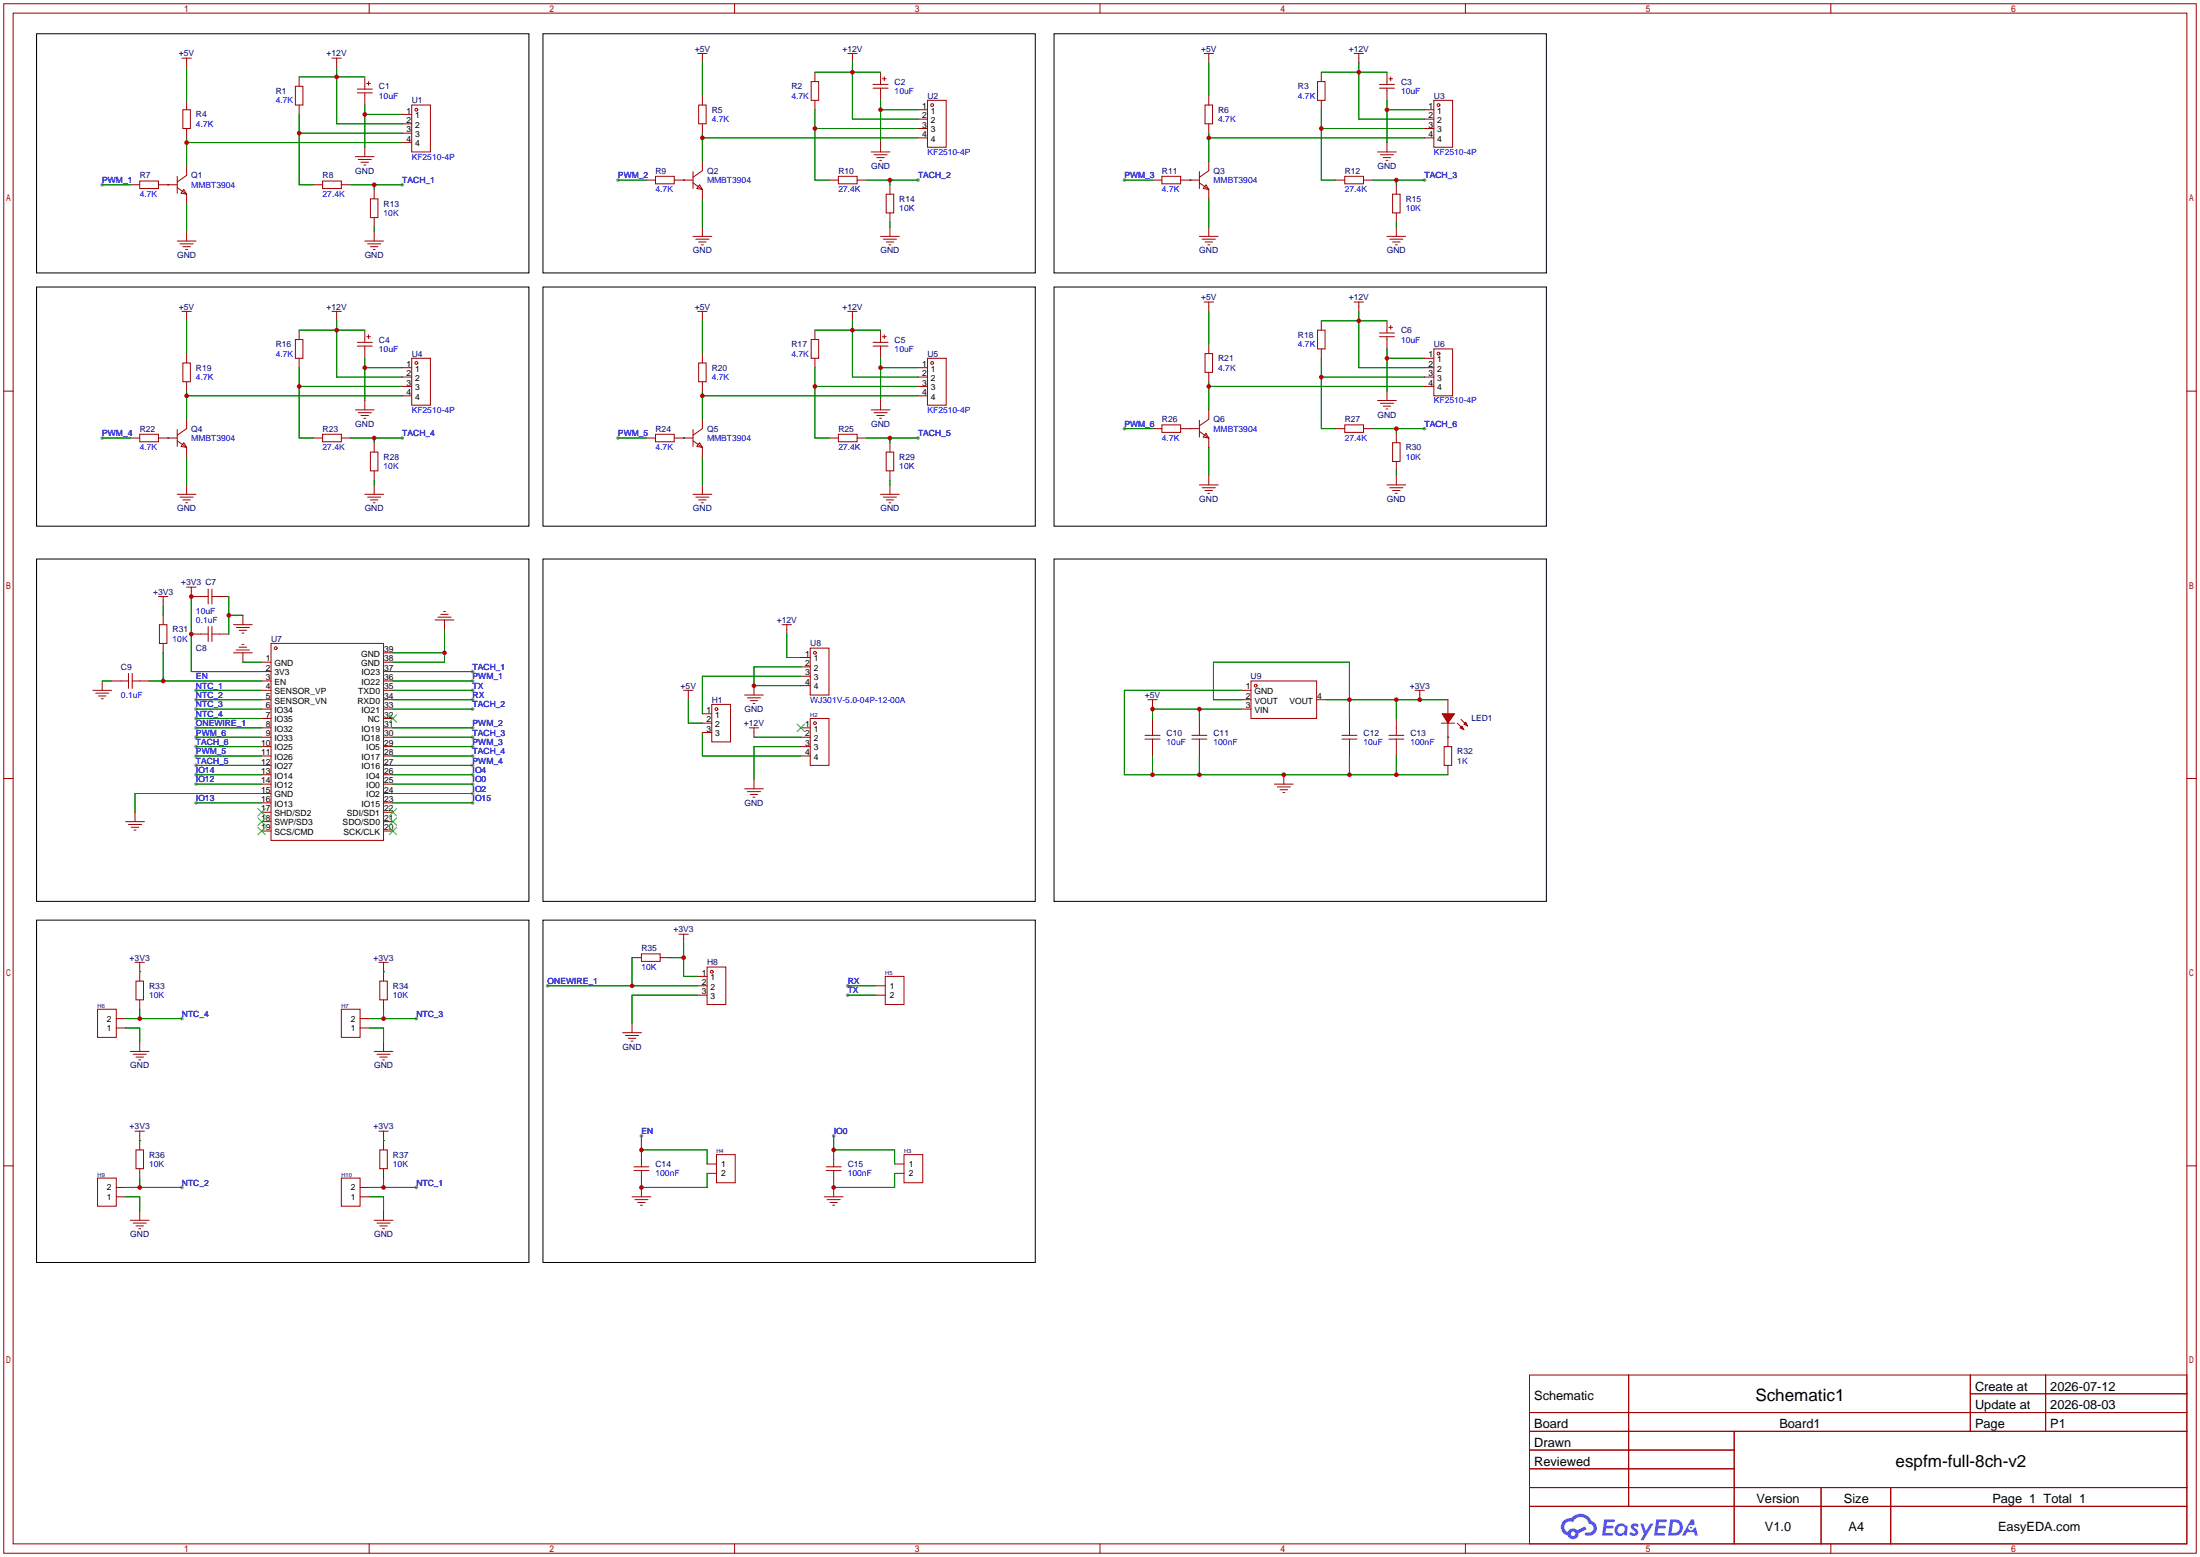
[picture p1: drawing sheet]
<svg xmlns="http://www.w3.org/2000/svg" width="596mm" height="422mm" viewBox="0 0 596 422" stroke-linecap="round" stroke-linejoin="round" font-family="sans-serif">
<g fill="#999">
<circle cx="49.3" cy="275.8" r=".51"/>
<circle cx="112.8" cy="275.8" r=".51"/>
<circle cx="49.3" cy="321.6" r=".51"/>
<circle cx="112.8" cy="321.6" r=".51"/>
<circle cx="148.3" cy="267" r=".51"/>
<circle cx="109" cy="50" r=".51"/>
<circle cx="248.7" cy="48.8" r=".51"/>
<circle cx="385.8" cy="48.8" r=".51"/>
<circle cx="109" cy="118.6" r=".51"/>
<circle cx="248.7" cy="118.6" r=".51"/>
<circle cx="385.8" cy="116.1" r=".51"/>
<circle cx="27.7" cy="50" r=".51"/>
<circle cx="167.4" cy="48.8" r=".51"/>
<circle cx="304.5" cy="48.8" r=".51"/>
<circle cx="27.7" cy="118.6" r=".51"/>
<circle cx="167.4" cy="118.6" r=".51"/>
<circle cx="304.5" cy="116.1" r=".51"/>
<circle cx="173.7" cy="307.6" r=".51"/>
<circle cx="225.8" cy="307.6" r=".51"/>
<circle cx="53.1" cy="186.9" r=".51"/>
<circle cx="53.1" cy="189.5" r=".51"/>
<circle cx="53.1" cy="192" r=".51"/>
<circle cx="53.1" cy="194.6" r=".51"/>
<circle cx="53.1" cy="197.1" r=".51"/>
<circle cx="53.1" cy="199.6" r=".51"/>
<circle cx="128" cy="184.4" r=".51"/>
<circle cx="128" cy="181.9" r=".51"/>
<circle cx="128" cy="207.3" r=".51"/>
<circle cx="128" cy="204.7" r=".51"/>
<circle cx="128" cy="202.2" r=".51"/>
<circle cx="128" cy="199.6" r=".51"/>
<circle cx="128" cy="197.1" r=".51"/>
<circle cx="128" cy="192" r=".51"/>
<circle cx="128" cy="212.3" r=".51"/>
<circle cx="128" cy="186.9" r=".51"/>
<circle cx="128" cy="189.5" r=".51"/>
<circle cx="229.6" cy="267" r=".51"/>
<circle cx="229.6" cy="269.5" r=".51"/>
<circle cx="128" cy="209.8" r=".51"/>
<circle cx="128" cy="214.9" r=".51"/>
<circle cx="128" cy="217.4" r=".51"/>
<circle cx="53.1" cy="209.8" r=".51"/>
<circle cx="53.1" cy="212.3" r=".51"/>
<circle cx="53.1" cy="217.4" r=".51"/>
<circle cx="53.1" cy="202.2" r=".51"/>
<circle cx="53.1" cy="204.7" r=".51"/>
<circle cx="53.1" cy="207.3" r=".51"/>
</g>
<g fill="none" stroke="#a10000" stroke-width=".27">
<path d="M1 1h593.9v419.6h-593.9zM3.6 3.6h588.7v414.5h-588.7zM100 1v2.6M199 1v2.6M297.9 1v2.6M396.9 1v2.6M495.9 1v2.6M1 105.9h2.6M592.3 105.9h2.6M1 210.8h2.6M592.3 210.8h2.6M1 315.7h2.6"/>
<path d="M592.3 315.7h2.6M414.3 372.4h178v45.7h-178zM441.1 372.4v35.5M533.7 372.4v15.2M533.7 377.4h58.6M554.1 372.4v15.2M414.3 382.5h178M414.3 387.6h178M414.3 392.7h55.4M414.3 397.8h55.4M469.7 387.6v30.5M100 418.1v2.5"/>
<path d="M199 418.1v2.5M297.9 418.1v2.5M396.9 418.1v2.5M414.3 402.8h178M414.3 407.9h178M493.2 402.8v15.3M495.9 418.1v2.5M512.1 402.8v15.3"/>
</g>
<g fill="#5487ff">
<path d="M442 412.8a1.3 1.3 0 0 1 1.9 .2l-.4 .7a.47 .47 0 0 0-.4-.5 .47 .47 0 0 0-.6 .3l.2 .1a1.28 1.28 0 0 1 .7 2.1 1.53 1.53 0 0 1-2.1-.3l.5-.6 .8 .4a.31 .31 0 0 0 .3-.2 .31 .31 0 0 0-.3-.4 1.12 1.12 0 0 1-.6-1.8z"/>
<path d="M444.3 412.6h.8l.7 1.9 1.2-1.9h.9l-2.7 4.5h-.9l1-1.7z"/>
<path d="M434.5 411.4h2.5a.4 .4 0 0 1 .4 .4 .4 .4 0 0 1-.4 .4h-1.7l-.1 .9h1.6l.3 .4-.4 .4h-1.7l-.1 1.2 1.8 .1 .2 .5-.4 .2h-2.6z"/>
<path d="M448.6 411.4h2.5a.4 .4 0 0 1 .5 .4 .4 .4 0 0 1-.5 .4h-1.7l-.1 .9h1.6l.3 .4-.4 .4h-1.7l-.1 1.2 1.8 .1 .2 .5-.4 .2h-2.6z"/>
<path d="M458 411.4h.8l.3 1.4-.6 .3a.75 .75 0 0 0-1.2 .3 .75 .75 0 0 0 .5 1.1 .75 .75 0 0 0 1-.7l.5-.3 .6 2.4h-.8l-.3-1h-1.8l-.6 1h-.9z"/>
<path d="M452.4 411.4l-.6 4.5h1.4a2.27 2.27 0 0 0 2.6-2.3 2.27 2.27 0 0 0-2.7-2.2zM453.2 412.2a1.5 1.5 0 0 1 1.8 1.5 1.5 1.5 0 0 1-1.9 1.4h-.3z"/>
<path d="M437.8 413a1.6 1.6 0 0 0-.3 2.3 1.6 1.6 0 0 0 2.3 .2l.8 .4 .3-2.5-.1-.3h-.5a1.58 1.58 0 0 0-2.5-.1zM438.4 413.6a.99 .99 0 0 1 1.7 .5 .99 .99 0 0 1-1.4 1.1 .98 .98 0 0 1-.3-1.6z"/>
<path d="M423.5 411.8a2.37 2.37 0 0 0 1.1 4 1.54 1.54 0 0 0 1.8 1 1.54 1.54 0 0 0 1.2-1.6l2.2-1.1-.5-.7-2.1 1a1.57 1.57 0 0 0-2.6 .5 1.5 1.5 0 0 1-.7-2.1 1.5 1.5 0 0 1 2.2-.5 2.27 2.27 0 0 1 2.3-1.4 2.27 2.27 0 0 1 2 1.8 1.23 1.23 0 0 1 1.1 1.5 1.23 1.23 0 0 1-1.7 .8 .47 .47 0 0 0-.6 .4 .47 .47 0 0 0 .5 .5 2.14 2.14 0 0 0 2.7-1.3 2.14 2.14 0 0 0-1.4-2.7 3.2 3.2 0 0 0-5.4-.8l-1.1 .1zM425.5 415.4a.6 .6 0 0 1 1.2 0 .6 .6 0 0 1-1.2 0z"/>
<circle cx="458" cy="413.7" r=".28"/>
</g>
<path d="M9.9 9.1h133.4v64.8h-133.4zM147.1 9.1h133.3v64.8h-133.3zM285.5 9.1h133.3v64.8h-133.3zM9.9 77.7h133.4v64.8h-133.4zM147.1 77.7h133.3v64.8h-133.3zM285.5 77.7h133.3v64.8h-133.3zM9.9 151.4h133.4v92.7h-133.4zM147.1 151.4h133.3v92.7h-133.3zM285.5 151.4h133.3v92.7h-133.3zM9.9 249.2h133.4v92.7h-133.4zM147.1 249.2h133.3v92.7h-133.3z" fill="none" stroke="#000" stroke-width=".27"/>
<g fill="none" stroke="#a10000" stroke-width=".27">
<path d="M49.3 15.7h2.5M50.5 15.7v2.6M89.9 15.7h2.6M91.2 15.7v2.6M189 14.5h2.5M190.2 14.5v2.5M220.7 19.6v2.5M229.6 14.5h2.6M230.9 14.5v2.5M238.5 19.6v3.3M326.1 14.5h2.6M327.4 14.5v2.5"/>
<path d="M357.9 19.6v2.5M366.8 14.5h2.5M368 14.5v2.5M375.7 19.6v3.3M49.5 29.7h2.1v5.1h-2.1zM50.5 27.2v2.5M50.5 34.8v2.5M80 23.4h2v5h-2zM81 20.8v2.6M81 28.4v2.6M96.8 24.1h4M96.8 25.1h4"/>
<path d="M98.8 20.8v3.3M98.8 25.1v3.3M98.8 39.9v2.5M99.3 22.6h1M99.8 22.1v1M109 31h2.5M109 33.5h2.5M109 36.1h2.5M109 38.6h2.5M111.5 28.4h5.1v12.7h-5.1zM189.2 28.4h2.1v5.1h-2.1zM190.2 25.9v2.5"/>
<path d="M190.2 33.5v2.6M219.7 22.1h2v5.1h-2zM220.7 27.2v2.5M236.5 22.9h4M236.5 23.9h4M238.5 23.9v3.3M238.5 38.6v2.5M239 21.3h1M239.5 20.8v1M248.7 29.7h2.5M248.7 32.3h2.5M248.7 34.8h2.5"/>
<path d="M248.7 37.3h2.5M251.2 27.2h5.1v12.7h-5.1zM326.4 28.4h2v5.1h-2zM327.4 25.9v2.5M327.4 33.5v2.6M356.9 22.1h2v5.1h-2zM357.9 27.2v2.5M373.6 22.9h4.1M373.6 23.9h4.1M375.7 23.9v3.3M375.7 38.6v2.5M376.2 21.3h1"/>
<path d="M376.7 20.8v1M385.8 29.7h2.6M385.8 32.3h2.6M385.8 34.8h2.6M385.8 37.3h2.6M388.4 27.2h5v12.7h-5zM35.3 50h2.5M37.8 49h5.1v2.1h-5.1zM42.9 50h5.1M48 50.8l2.5 1.8M48 47.8v4.5M49.8 51.3l.7 1.3-1.5-.3z"/>
<path d="M50.5 45v2.5l-2.5 1.8M50.5 52.6v2.5M84.8 50h2.6M87.4 49h5.1v2.1h-5.1zM92.5 50h2.5M96.3 42.4h5M97 43.2h3.6M97.8 43.9h2M98.6 44.7h.5M100.3 53.8h2.1v5.1h-2.1zM101.3 51.3v2.5M101.3 58.9v2.6"/>
<path d="M175 48.8h2.5M177.5 47.8h5.1v2h-5.1zM182.6 48.8h5.1M187.7 49.5l2.5 1.8M187.7 46.5v4.6M189.5 50l.7 1.3-1.5-.2zM190.2 43.7v2.5l-2.5 1.8M190.2 51.3v2.5M224.5 48.8h2.6M227.1 47.8h5.1v2h-5.1zM232.2 48.8h2.5M236 41.1h5"/>
<path d="M236.7 41.9h3.6M237.5 42.7h2M238.3 43.4h.5M240 52.6h2.1v5.1h-2.1zM241 50v2.6M241 57.7v2.5M312.2 48.8h2.5M314.7 47.8h5.1v2h-5.1zM319.8 48.8h5.1M324.9 49.5l2.5 1.8M324.9 46.5v4.6M326.6 50l.8 1.3-1.5-.2z"/>
<path d="M327.4 43.7v2.5l-2.5 1.8M327.4 51.3v2.5M361.7 48.8h2.5M364.2 47.8h5.1v2h-5.1zM369.3 48.8h2.6M373.1 41.1h5.1M373.9 41.9h3.5M374.6 42.7h2.1M375.4 43.4h.5M377.2 52.6h2v5.1h-2zM378.2 50v2.6M378.2 57.7v2.5"/>
<path d="M48 65.3h5.1M48.8 66h3.5M49.5 66.8h2.1M50.3 67.6h.5M50.5 62.7v2.6M98.8 65.3h5.1M99.6 66h3.5M100.3 66.8h2.1M101.1 67.6h.5M101.3 62.7v2.6M187.7 64h5.1M188.5 64.8h3.5"/>
<path d="M189.2 65.5h2.1M190 66.3h.5M190.2 61.5v2.5M238.5 64h5.1M239.3 64.8h3.5M240 65.5h2.1M240.8 66.3h.5M241 61.5v2.5M324.9 64h5M325.6 64.8h3.6M326.4 65.5h2M327.2 66.3h.5"/>
<path d="M327.4 61.5v2.5M375.7 64h5M376.4 64.8h3.6M377.2 65.5h2M378 66.3h.5M378.2 61.5v2.5M49.3 84.3h2.5M49.5 98.3h2.1v5.1h-2.1zM50.5 84.3v2.6M50.5 95.8v2.5M80 91.9h2v5.1h-2zM81 89.4v2.5"/>
<path d="M81 97v2.6M89.9 84.3h2.6M91.2 84.3v2.6M96.8 92.7h4M96.8 93.7h4M98.8 89.4v3.3M98.8 93.7v3.3M99.3 91.2h1M99.8 90.7v1M109 99.6h2.5M111.5 97h5.1v12.7h-5.1zM189 84.3h2.5"/>
<path d="M189.2 98.3h2.1v5.1h-2.1zM190.2 84.3v2.6M190.2 95.8v2.5M219.7 91.9h2v5.1h-2zM220.7 89.4v2.5M220.7 97v2.6M229.6 84.3h2.6M230.9 84.3v2.6M236.5 92.7h4M236.5 93.7h4M238.5 89.4v3.3M238.5 93.7v3.3"/>
<path d="M239 91.2h1M239.5 90.7v1M248.7 99.6h2.5M251.2 97h5.1v12.7h-5.1zM326.1 81.8h2.6M326.4 95.8h2v5h-2zM327.4 81.8v2.5M327.4 93.2v2.6M356.9 89.4h2v5.1h-2zM357.9 86.9v2.5M357.9 94.5v2.5M366.8 81.8h2.5"/>
<path d="M368 81.8v2.5M373.6 91.2h4.1M373.6 90.2h4.1M375.7 86.9v3.3M375.7 91.2v3.3M376.2 88.6h1M376.7 88.1v1.1M385.8 99.6h2.6M385.8 97h2.6M388.4 94.5h5v12.7h-5zM35.3 118.6h2.5M37.8 117.6h5.1v2h-5.1z"/>
<path d="M42.9 118.6h5.1M48 116.3v4.6M48 119.4l2.5 1.8M49.8 119.9l.7 1.3-1.5-.3zM50.5 103.4v2.5M50.5 113.5v2.6l-2.5 1.8M84.8 118.6h2.6M87.4 117.6h5.1v2h-5.1zM92.5 118.6h2.5M96.3 111h5M97 111.8h3.6M97.8 112.5h2"/>
<path d="M98.6 113.3h.5M98.8 108.5v2.5M101.3 119.9v2.5M109 102.1h2.5M109 104.6h2.5M109 107.2h2.5M175 118.6h2.5M177.5 117.6h5.1v2h-5.1zM182.6 118.6h5.1M187.7 116.3v4.6M187.7 119.4l2.5 1.8M189.5 119.9l.7 1.3-1.5-.3z"/>
<path d="M190.2 103.4v2.5M190.2 113.5v2.6l-2.5 1.8M224.5 118.6h2.6M227.1 117.6h5.1v2h-5.1zM232.2 118.6h2.5M236 111h5M236.7 111.8h3.6M237.5 112.5h2M238.3 113.3h.5M238.5 108.5v2.5M241 119.9v2.5M248.7 102.1h2.5"/>
<path d="M248.7 104.6h2.5M248.7 107.2h2.5M312.2 116.1h2.5M314.7 115.1h5.1v2h-5.1zM319.8 116.1h5.1M324.9 113.8v4.6M324.9 116.8l2.5 1.8M326.6 117.3l.8 1.3-1.5-.2zM327.4 100.8v2.6M327.4 111v2.5l-2.5 1.8M327.4 118.6v2.6M361.7 116.1h2.5"/>
<path d="M364.2 115.1h5.1v2h-5.1zM369.3 116.1h2.6M373.1 108.5h5.1M373.9 109.2h3.5M374.6 110h2.1M375.4 110.7h.5M375.7 105.9v2.6M377.2 119.9h2v5.1h-2zM378.2 117.3v2.6M385.8 102.1h2.6M385.8 104.6h2.6M48 133.9h5.1"/>
<path d="M48.8 134.6h3.5M49.5 135.4h2.1M50.3 136.1h.5M50.5 121.2v2.5M50.5 131.3v2.6M98.8 133.9h5.1M99.6 134.6h3.5M100.3 122.4h2.1v5.1h-2.1zM100.3 135.4h2.1M101.1 136.1h.5M101.3 127.5v2.5M101.3 131.3v2.6"/>
<path d="M187.7 133.9h5.1M188.5 134.6h3.5M189.2 135.4h2.1M190 136.1h.5M190.2 121.2v2.5M190.2 131.3v2.6M238.5 133.9h5.1M239.3 134.6h3.5M240 122.4h2.1v5.1h-2.1zM240 135.4h2.1M240.8 136.1h.5M241 127.5v2.5"/>
<path d="M241 131.3v2.6M324.9 131.3h5M325.6 132.1h3.6M326.4 132.8h2M327.2 133.6h.5M327.4 128.8v2.5M375.7 131.3h5M376.4 132.1h3.6M377.2 132.8h2M378 133.6h.5M378.2 125v2.5M378.2 128.8v2.5"/>
<path d="M211.8 169.2h2.6M213.1 169.2v2.5M216.9 178.1h2.6M219.5 175.5h5v12.7h-5zM185.2 186.9h2.5M186.4 186.9v2.6M190.2 193.3h2.6M190.2 195.8h2.6M190.2 198.4h2.6M192.8 190.8h5.1v10.1h-5.1zM201.7 188.2h5.1M202.4 189h3.6"/>
<path d="M202.9 197.1h2.6M203.2 189.7h2M204 190.5h.5M204.2 185.7v2.5M204.2 197.1v2.5M216.9 180.6h2.6M216.9 183.1h2.6M216.9 185.7h2.6M310.1 199.1h4.1M312.2 194.6v4.5M322.8 199.1h4.1M324.9 194.6v4.5"/>
<path d="M336.3 186.9h2.5M336.3 189.5h2.5M336.3 192h2.5M338.8 184.4h17.8v10.2h-17.8zM356.6 189.5h2.6M363.5 199.1h4M365.5 194.6v4.5M376.2 199.1h4M378.2 194.6v4.5M390.4 195.8h3.6M392.2 189.5v3.8M392.2 195.8v6.4"/>
<path d="M201.7 213.6h5.1M202.4 214.4h3.6M203.2 215.1h2M204 215.9h.5M204.2 211.1v2.5M310.1 200.2h4.1M312.2 200.2v4.5M322.8 200.2h4.1M324.9 200.2v4.5M363.5 200.2h4M365.5 200.2v4.5M376.2 200.2h4"/>
<path d="M378.2 200.2v4.5M391.2 202.2h2v5.1h-2zM392.2 207.3v2.5M171.2 259.3h2.5M173.7 258.3h5.1v2h-5.1zM178.8 259.3h2.6M183.9 253h2.5M185.2 253v2.5M26.4 273.3h5.1v7.6h-5.1zM31.5 278.4h2.5M31.5 275.8h2.5M36.6 260.6h2.5"/>
<path d="M36.8 265.7h2.1v5.1h-2.1zM37.8 260.6v5.1M37.8 270.8v2.5M92.5 273.3h5v7.6h-5zM97.5 278.4h2.6M97.5 275.8h2.6M102.6 260.6h2.6M102.9 265.7h2v5.1h-2zM103.9 260.6v5.1M103.9 270.8v2.5M168.7 279.7h5M171.2 277.1v2.6"/>
<path d="M189 264.4h2.5M189 267h2.5M189 269.5h2.5M191.5 261.9h5.1v10.1h-5.1zM35.3 284.7h5.1M36.1 285.5h3.5M36.8 286.3h2.1M37.6 287h.5M37.8 282.2v2.5M101.3 284.7h5.1M102.1 285.5h3.6M102.9 286.3h2"/>
<path d="M103.6 287h.5M103.9 282.2v2.5M169.4 280.4h3.6M170.2 281.2h2M170.9 281.9h.5M26.4 319h5.1v7.6h-5.1zM36.6 306.3h2.5M36.8 311.4h2.1v5.1h-2.1zM37.8 306.3v5.1M37.8 316.5v2.5M92.5 319h5v7.6h-5zM102.6 306.3h2.6"/>
<path d="M102.9 311.4h2v5.1h-2zM103.9 306.3v5.1M103.9 316.5v2.5M31.5 324.1h2.5M31.5 321.6h2.5M35.3 330.5h5.1M36.1 331.2h3.5M36.8 332h2.1M37.6 332.7h.5M37.8 327.9v2.6M97.5 324.1h2.6M97.5 321.6h2.6"/>
<path d="M101.3 330.5h5.1M102.1 331.2h3.6M102.9 332h2M103.6 332.7h.5M103.9 327.9v2.6"/>
<circle cx="112.8" cy="29.7" r=".38"/>
<circle cx="252.5" cy="28.4" r=".38"/>
<circle cx="389.6" cy="28.4" r=".38"/>
<circle cx="112.8" cy="98.3" r=".38"/>
<circle cx="252.5" cy="98.3" r=".38"/>
<circle cx="389.6" cy="95.8" r=".38"/>
<circle cx="220.7" cy="176.8" r=".38"/>
<circle cx="194.1" cy="192" r=".38"/>
<circle cx="340.1" cy="185.7" r=".38"/>
<circle cx="192.8" cy="263.1" r=".38"/>
</g>
<g fill="none" stroke="#008700" stroke-width=".27">
<path d="M50.5 18.3v8.9M91.2 18.3v15.2h17.8M190.2 17v8.9M220.7 19.6h17.8M230.9 17v15.3h17.8M327.4 17v8.9M357.9 19.6h17.8M368 17v15.3h17.8M50.5 37.3v7.7M50.5 38.6h58.5M81 20.8h17.8M81 36.1h28"/>
<path d="M81 31v19h3.8M98.8 31h10.2M98.8 28.4v11.5M190.2 36.1v7.6M190.2 37.3h58.5M220.7 34.8h28M220.7 29.7v19.1h3.8M238.5 29.7h10.2M238.5 27.2v11.4M327.4 37.3h58.4M327.4 36.1v7.6M357.9 34.8h27.9"/>
<path d="M357.9 29.7v19.1h3.8M375.7 29.7h10.1M375.7 27.2v11.4M45.5 50h.1M50.5 55.1v7.6M95 50h14M101.3 50v1.3M185.2 48.8h.1M190.2 53.8v7.7M234.7 48.8h14M241 48.8v1.2M322.3 48.8h.1"/>
<path d="M327.4 53.8v7.7M371.9 48.8h13.9M378.2 48.8v1.2M101.3 61.5v1.2M241 60.2v1.3M378.2 60.2v1.3M50.5 86.9v8.9M81 99.6v19h3.8M81 89.4h17.8M91.2 86.9v15.2h17.8M98.8 97v11.5M98.8 99.6h10.2"/>
<path d="M190.2 86.9v8.9M220.7 99.6v19h3.8M220.7 89.4h17.8M230.9 86.9v15.2h17.8M238.5 97v11.5M238.5 99.6h10.2M327.4 84.3v8.9M357.9 97v19.1h3.8M357.9 86.9h17.8M368 84.3v15.3h17.8M375.7 94.5v11.4M375.7 97h10.1"/>
<path d="M45.5 118.6h.1M50.5 105.9v7.6M50.5 107.2h58.5M81 104.6h28M95 118.6h14M101.3 118.6v1.3M185.2 118.6h.1M190.2 105.9v7.6M190.2 107.2h58.5M220.7 104.6h28M234.7 118.6h14M241 118.6v1.3"/>
<path d="M322.3 116.1h.1M327.4 103.4v7.6M327.4 104.6h58.4M357.9 102.1h27.9M371.9 116.1h13.9M378.2 116.1v1.2M50.5 123.7v7.6M101.3 130v1.3M190.2 123.7v7.6M241 130v1.3M327.4 121.2v7.6M378.2 127.5v1.3"/>
<path d="M213.1 171.7v6.4h3.8M186.4 189.5v6.3h3.8M190.2 198.4v6.3h26.7M204.2 199.6h12.7M216.9 180.6h-12.7v5.1h12.7M216.9 183.1h-26.7v10.2M216.9 202.2h-12.7v8.9M171.2 259.3v7.7M181.4 259.3h3.8M185.2 255.5v8.9h3.8M34 275.8h15.3M34 278.4h3.8v3.8"/>
<path d="M37.8 263.1h.1M37.8 273.3v2.5M100.1 275.8h12.7M100.1 278.4h3.8v3.8M103.9 263.1h.1M103.9 273.3v2.5M148.3 267h40.7M189 269.5h-17.8v7.6M37.8 308.9h.1M37.8 319v2.6M103.9 308.9h.1M103.9 319v2.6"/>
<path d="M34 324.1h3.8v3.8M34 321.6h15.3M100.1 324.1h3.8v3.8M100.1 321.6h12.7"/>
</g>
<g fill="#f00" stroke="#a10000" stroke-width=".27">
<path d="M390.7 193.3h3.3l-1.8 2.5z"/>
<path d="M397 195.6l.5 1-1-.5z"/>
<path d="M396 196.6l.5 1-1-.5z"/>
</g>
<g fill="none" stroke="#a10000" stroke-width=".27">
<path d="M50.5 159h2.6M51.8 159v2.5h4.6M56.4 159.5v4.1M57.4 159.5v4.1M42.9 161.5h2.6M43.2 169.2h2v5h-2zM44.2 161.5v2.6M44.2 166.6v2.6M44.2 174.2v2.6M51.8 171.7h4.6M56.4 169.7v4M57.4 161.5h4.6"/>
<path d="M57.4 169.7v4M57.4 171.7h4.6M63.2 176.8h5.1M63.2 169.2h5.1M64 169.9h3.6M64 176h3.6M64.8 170.7h2M64.8 175.3h2M65.5 171.4h.5M65.5 174.5h.5M65.8 166.6v2.6M65.8 176.8v2.5"/>
<path d="M70.9 179.3h2.5M73.4 174.2h30.5v53.4h-30.5zM103.9 179.3h2.5M103.9 176.8h2.5M117.9 167.9h5M118.6 167.1h3.6M119.4 166.4h2M120.1 165.6h.5M120.4 167.9v2.5M25.1 186.9h5.1M25.9 187.7h3.6M26.7 188.5h2"/>
<path d="M27.4 189.2h.5M27.7 184.4v2.5M30.2 184.4h4.6M34.8 182.4v4M35.8 184.4h4.6M35.8 182.4v4M70.9 186.9h2.5M70.9 181.9h2.5M70.9 184.4h2.5M70.9 189.5h2.5M70.9 192h2.5M70.9 194.6h2.5"/>
<path d="M70.9 197.1h2.5M70.9 199.6h2.5M103.9 186.9h2.5M103.9 181.9h2.5M103.9 184.4h2.5M103.9 189.5h2.5M103.9 192h2.5M103.9 194.6h2.5M103.9 197.1h2.5M103.9 199.6h2.5M216.9 197.1h2.6M216.9 199.6h2.6"/>
<path d="M219.5 194.6h5v12.7h-5zM310.9 189.5h2.5M312.2 189.5v2.5M383.3 186.9h2.5M384.6 186.9v2.6M394.7 195.8l1 1M395.7 194.8l1 1M36.6 220v2.5M70.9 212.3h2.5M70.9 202.2h2.5M70.9 204.7h2.5M70.9 207.3h2.5"/>
<path d="M70.9 209.8h2.5M70.9 214.9h2.5M70.9 217.4h2.5M70.9 220h2.5M103.9 212.3h2.5M103.9 202.2h2.5M103.9 204.7h2.5M103.9 207.3h2.5M103.9 209.8h2.5M103.9 214.9h2.5M103.9 217.4h2.5M103.9 220h2.5"/>
<path d="M216.9 202.2h2.6M216.9 204.7h2.6M345.2 212.3h5.1M345.9 213.1h3.6M346.7 213.9h2M347.5 214.6h.5M347.7 209.8v2.5M34 222.5h5.1M34.8 223.3h3.6M35.6 224h2M36.3 224.8h.5M70.9 222.5h2.5"/>
<path d="M70.9 225h2.5M103.9 222.5h2.5M103.9 225h2.5M237.2 267h2.6M237.2 269.5h2.6M239.8 264.4h5.1v7.6h-5.1zM171.7 316h4.1M171.7 317h4.1M173.7 311.4v4.6M173.7 317v7.1M191.5 315.2h2.6M191.5 317.8h2.6"/>
<path d="M194.1 312.7h5v7.6h-5zM223.8 316h4M223.8 317h4M225.8 311.4v4.6M225.8 317v7.1M242.3 315.2h2.6M242.3 317.8h2.6M244.9 312.7h5v7.6h-5zM171.2 324.1h5.1M172 324.9h3.5M172.7 325.6h2.1M173.5 326.4h.5"/>
<path d="M223.3 324.1h5M224 324.9h3.6M224.8 325.6h2M225.6 326.4h.5"/>
<circle cx="74.7" cy="175.5" r=".38"/>
<circle cx="220.7" cy="195.8" r=".38"/>
</g>
<g fill="none" stroke="#008700" stroke-width=".27">
<path d="M27.7 50h7.6M167.4 48.8h7.6M304.5 48.8h7.7M27.7 118.6h7.6M167.4 118.6h7.6M304.5 116.1h7.7M44.2 164.1v2.5M44.2 176.8v7.6M51.8 161.5v20.4h19.1M62 161.5v10.2M62 166.6h3.8M65.8 179.3h5.1"/>
<path d="M106.4 176.8h14M120.4 170.4v8.9h-14M27.7 184.4h2.5M40.4 184.4h30.5M53.1 192h17.8M53.1 189.5h17.8M53.1 186.9h17.8M53.1 194.6h17.8M53.1 197.1h17.8M53.1 199.6h17.8M106.4 192h21.6M106.4 189.5h21.6"/>
<path d="M106.4 186.9h21.6M106.4 181.9h21.6M106.4 184.4h21.6M106.4 197.1h21.6M106.4 199.6h21.6M324.9 192v2.6M336.3 192h-24.1v2.6M336.3 189.5h-7.6v-10.2h36.8v15.3M336.3 186.9h-31.8v22.9h87.7M359.2 189.5h33M378.2 189.5v5.1M392.2 199.6h.1"/>
<path d="M53.1 209.8h17.8M53.1 207.3h17.8M53.1 204.7h17.8M53.1 202.2h17.8M53.1 212.3h17.8M53.1 217.4h17.8M70.9 214.9h-34.3v5.1M106.4 209.8h21.6M106.4 214.9h21.6M106.4 207.3h21.6M106.4 204.7h21.6M106.4 202.2h21.6"/>
<path d="M106.4 212.3h21.6M106.4 217.4h21.6M312.2 204.7v5.1M324.9 204.7v5.1M365.5 204.7v5.1M378.2 204.7v5.1M229.6 267h7.6M229.6 269.5h7.6M173.7 307.6v3.8h17.8v3.8M191.5 317.8v3.8h-17.8M225.8 307.6v3.8h16.5v3.8M242.3 317.8v3.8h-16.5"/>
</g>
<g fill="none" stroke="#3c3" stroke-width=".27">
<path d="M105.4 193.5l2 2.1M107.4 193.5l-2 2.1M215.9 196.1l2 2M217.9 196.1l-2 2M69.8 218.9l2.1 2.1M71.9 218.9l-2.1 2.1M105.4 218.9l2 2.1M107.4 218.9l-2 2.1M69.8 221.5l2.1 2M69.8 224l2.1 2.1M71.9 221.5l-2.1 2M71.9 224l-2.1 2.1"/>
<path d="M105.4 224l2 2.1M105.4 221.5l2 2M107.4 224l-2 2.1M107.4 221.5l-2 2"/>
</g>
<g fill="#c00">
<circle cx="204.2" cy="185.7" r=".63"/>
<circle cx="37.8" cy="275.8" r=".63"/>
<circle cx="103.9" cy="275.8" r=".63"/>
<circle cx="37.8" cy="321.6" r=".63"/>
<circle cx="103.9" cy="321.6" r=".63"/>
<circle cx="185.2" cy="259.3" r=".63"/>
<circle cx="171.2" cy="267" r=".63"/>
<circle cx="50.5" cy="38.6" r=".63"/>
<circle cx="98.8" cy="31" r=".63"/>
<circle cx="91.2" cy="20.8" r=".63"/>
<circle cx="81" cy="36.1" r=".63"/>
<circle cx="101.3" cy="50" r=".63"/>
<circle cx="190.2" cy="37.3" r=".63"/>
<circle cx="238.5" cy="29.7" r=".63"/>
<circle cx="230.9" cy="19.6" r=".63"/>
<circle cx="220.7" cy="34.8" r=".63"/>
<circle cx="241" cy="48.8" r=".63"/>
<circle cx="327.4" cy="37.3" r=".63"/>
<circle cx="375.7" cy="29.7" r=".63"/>
<circle cx="368" cy="19.6" r=".63"/>
<circle cx="357.9" cy="34.8" r=".63"/>
<circle cx="378.2" cy="48.8" r=".63"/>
<circle cx="50.5" cy="107.2" r=".63"/>
<circle cx="98.8" cy="99.6" r=".63"/>
<circle cx="91.2" cy="89.4" r=".63"/>
<circle cx="81" cy="104.6" r=".63"/>
<circle cx="101.3" cy="118.6" r=".63"/>
<circle cx="190.2" cy="107.2" r=".63"/>
<circle cx="238.5" cy="99.6" r=".63"/>
<circle cx="230.9" cy="89.4" r=".63"/>
<circle cx="220.7" cy="104.6" r=".63"/>
<circle cx="241" cy="118.6" r=".63"/>
<circle cx="327.4" cy="104.6" r=".63"/>
<circle cx="375.7" cy="97" r=".63"/>
<circle cx="368" cy="86.9" r=".63"/>
<circle cx="357.9" cy="102.1" r=".63"/>
<circle cx="378.2" cy="116.1" r=".63"/>
<circle cx="324.9" cy="192" r=".63"/>
<circle cx="312.2" cy="192" r=".63"/>
<circle cx="365.5" cy="189.5" r=".63"/>
<circle cx="378.2" cy="189.5" r=".63"/>
<circle cx="384.6" cy="189.5" r=".63"/>
<circle cx="378.2" cy="209.8" r=".63"/>
<circle cx="365.5" cy="209.8" r=".63"/>
<circle cx="347.7" cy="209.8" r=".63"/>
<circle cx="324.9" cy="209.8" r=".63"/>
<circle cx="312.2" cy="209.8" r=".63"/>
<circle cx="173.7" cy="311.4" r=".63"/>
<circle cx="173.7" cy="321.6" r=".63"/>
<circle cx="225.8" cy="321.6" r=".63"/>
<circle cx="225.8" cy="311.4" r=".63"/>
<circle cx="62" cy="166.6" r=".63"/>
<circle cx="51.8" cy="171.7" r=".63"/>
<circle cx="51.8" cy="161.5" r=".63"/>
<circle cx="44.2" cy="184.4" r=".63"/>
<circle cx="120.4" cy="176.8" r=".63"/>
</g>
<g font-size="4.6">
<text x="475.5" y="379.5">Schematic1</text>
<text x="513.4" y="397.2">espfm-full-8ch-v2</text>
</g>
<g font-size="3.5">
<text x="534.9" y="376.6">Create at</text>
<text x="555.3" y="376.6">2026-07-12</text>
<text x="415.5" y="379.1">Schematic</text>
<text x="534.9" y="381.7">Update at</text>
<text x="555.3" y="381.7">2026-08-03</text>
<text x="415.5" y="386.7">Board</text>
<text x="481.9" y="386.7">Board1</text>
<text x="534.9" y="386.7">Page</text>
<text x="555.3" y="386.7">P1</text>
<text x="415.5" y="391.8">Drawn</text>
<text x="415.5" y="396.9">Reviewed</text>
<text x="475.7" y="407.1">Version</text>
<text x="499.4" y="407.1">Size</text>
<text x="539.6" y="407.1">Page 1 Total 1</text>
<text x="478" y="414.7">V1.0</text>
<text x="500.7" y="414.7">A4</text>
<text x="541.2" y="414.7">EasyEDA.com</text>
</g>
<g font-size="2.3" fill="#000080">
<text x="48.5" y="15.3">+5V</text>
<text x="88.5" y="15.3">+12V</text>
<text x="188.2" y="14">+5V</text>
<text x="228.2" y="14">+12V</text>
<text x="325.3" y="14">+5V</text>
<text x="365.3" y="14">+12V</text>
<text x="242.3" y="22.9">C2</text>
<text x="379.5" y="22.9">C3</text>
<text x="74.7" y="25.4">R1</text>
<text x="102.6" y="24.2">C1</text>
<text x="111.5" y="28">U1</text>
<text x="214.4" y="24.2">R2</text>
<text x="251.2" y="26.7">U2</text>
<text x="351.5" y="24.2">R3</text>
<text x="388.4" y="26.7">U3</text>
<text x="53.1" y="31.8">R4</text>
<text x="192.8" y="30.5">R5</text>
<text x="329.9" y="30.5">R6</text>
<text x="96.2" y="47">GND</text>
<text x="177.5" y="47">R9</text>
<text x="191.5" y="47">Q2</text>
<text x="227.1" y="47">R10</text>
<text x="235.9" y="45.8">GND</text>
<text x="314.7" y="47">R11</text>
<text x="328.7" y="47">Q3</text>
<text x="364.2" y="47">R12</text>
<text x="373.1" y="45.8">GND</text>
<text x="37.8" y="48.3">R7</text>
<text x="51.8" y="48.3">Q1</text>
<text x="87.4" y="48.3">R8</text>
<text x="103.9" y="55.9">R13</text>
<text x="243.6" y="54.7">R14</text>
<text x="380.7" y="54.7">R15</text>
<text x="48" y="69.9">GND</text>
<text x="98.8" y="69.9">GND</text>
<text x="187.7" y="68.6">GND</text>
<text x="238.5" y="68.6">GND</text>
<text x="324.8" y="68.6">GND</text>
<text x="375.6" y="68.6">GND</text>
<text x="48.5" y="83.9">+5V</text>
<text x="88.5" y="83.9">+12V</text>
<text x="188.2" y="83.9">+5V</text>
<text x="228.2" y="83.9">+12V</text>
<text x="325.3" y="81.3">+5V</text>
<text x="365.3" y="81.3">+12V</text>
<text x="74.7" y="94">R16</text>
<text x="102.6" y="92.8">C4</text>
<text x="214.4" y="94">R17</text>
<text x="242.3" y="92.8">C5</text>
<text x="351.5" y="91.5">R18</text>
<text x="379.5" y="90.2">C6</text>
<text x="388.4" y="94">U6</text>
<text x="53.1" y="100.4">R19</text>
<text x="111.5" y="96.6">U4</text>
<text x="192.8" y="100.4">R20</text>
<text x="251.2" y="96.6">U5</text>
<text x="329.9" y="97.8">R21</text>
<text x="373.1" y="113.1">GND</text>
<text x="37.8" y="116.9">R22</text>
<text x="51.8" y="116.9">Q4</text>
<text x="87.4" y="116.9">R23</text>
<text x="96.2" y="115.6">GND</text>
<text x="177.5" y="116.9">R24</text>
<text x="191.5" y="116.9">Q5</text>
<text x="227.1" y="116.9">R25</text>
<text x="235.9" y="115.6">GND</text>
<text x="314.7" y="114.3">R26</text>
<text x="328.7" y="114.3">Q6</text>
<text x="364.2" y="114.3">R27</text>
<text x="103.9" y="124.5">R28</text>
<text x="243.6" y="124.5">R29</text>
<text x="380.7" y="122">R30</text>
<text x="324.8" y="135.9">GND</text>
<text x="375.6" y="135.9">GND</text>
<text x="48" y="138.5">GND</text>
<text x="98.8" y="138.5">GND</text>
<text x="187.7" y="138.5">GND</text>
<text x="238.5" y="138.5">GND</text>
<text x="41.5" y="161.1">+3V3</text>
<text x="49.1" y="158.5">+3V3 C7</text>
<text x="46.7" y="171.2">R31</text>
<text x="73.4" y="173.8">U7</text>
<text x="210.4" y="168.7">+12V</text>
<text x="53.1" y="176.3">C8</text>
<text x="219.5" y="175.1">U8</text>
<text x="32.8" y="181.4">C9</text>
<text x="338.7" y="183.8">U9</text>
<text x="184.4" y="186.5">+5V</text>
<text x="192.8" y="190.3">H1</text>
<text x="310.1" y="189">+5V</text>
<text x="381.8" y="186.5">+3V3</text>
<text x="201.5" y="196.6">+12V</text>
<text x="201.7" y="192.8">GND</text>
<text x="398.5" y="195.4">LED1</text>
<text x="316" y="199.2">C10</text>
<text x="328.7" y="199.2">C11</text>
<text x="369.3" y="199.2">C12</text>
<text x="382" y="199.2">C13</text>
<text x="394.7" y="204.3">R32</text>
<text x="201.7" y="218.2">GND</text>
<text x="173.7" y="257.6">R35</text>
<text x="182.4" y="252.5">+3V3</text>
<text x="35.1" y="260.1">+3V3</text>
<text x="101.2" y="260.1">+3V3</text>
<text x="191.5" y="261.4">H8</text>
<text x="40.4" y="267.8">R33</text>
<text x="106.4" y="267.8">R34</text>
<text x="168.6" y="284.3">GND</text>
<text x="35.3" y="289.4">GND</text>
<text x="101.3" y="289.4">GND</text>
<text x="35.1" y="305.9">+3V3</text>
<text x="101.2" y="305.9">+3V3</text>
<text x="40.4" y="313.5">R36</text>
<text x="106.4" y="313.5">R37</text>
<text x="177.5" y="316">C14</text>
<text x="229.6" y="316">C15</text>
<text x="35.3" y="335.1">GND</text>
<text x="101.3" y="335.1">GND</text>
</g>
<g font-size="2.3" fill="#00f">
<text x="74.7" y="28">4.7K</text>
<text x="102.6" y="26.7">10uF</text>
<text x="214.4" y="26.7">4.7K</text>
<text x="242.3" y="25.4">10uF</text>
<text x="351.5" y="26.7">4.7K</text>
<text x="379.5" y="25.4">10uF</text>
<text x="53.1" y="34.3">4.7K</text>
<text x="192.8" y="33.1">4.7K</text>
<text x="329.9" y="33.1">4.7K</text>
<text x="251.2" y="42">KF2510-4P</text>
<text x="388.4" y="42">KF2510-4P</text>
<text x="111.5" y="43.2">KF2510-4P</text>
<text x="27.7" y="49.6">PWM_1</text>
<text x="37.8" y="53.4">4.7K</text>
<text x="51.8" y="50.8">MMBT3904</text>
<text x="87.4" y="53.4">27.4K</text>
<text x="109" y="49.6">TACH_1</text>
<text x="167.4" y="48.3">PWM_2</text>
<text x="177.5" y="52.1">4.7K</text>
<text x="191.5" y="49.6">MMBT3904</text>
<text x="227.1" y="52.1">27.4K</text>
<text x="248.7" y="48.3">TACH_2</text>
<text x="304.5" y="48.3">PWM_3</text>
<text x="314.7" y="52.1">4.7K</text>
<text x="328.7" y="49.6">MMBT3904</text>
<text x="364.2" y="52.1">27.4K</text>
<text x="385.8" y="48.3">TACH_3</text>
<text x="103.9" y="58.5">10K</text>
<text x="243.6" y="57.2">10K</text>
<text x="380.7" y="57.2">10K</text>
<text x="102.6" y="95.3">10uF</text>
<text x="242.3" y="95.3">10uF</text>
<text x="351.5" y="94">4.7K</text>
<text x="379.5" y="92.8">10uF</text>
<text x="74.7" y="96.6">4.7K</text>
<text x="214.4" y="96.6">4.7K</text>
<text x="329.9" y="100.4">4.7K</text>
<text x="53.1" y="102.9">4.7K</text>
<text x="192.8" y="102.9">4.7K</text>
<text x="111.5" y="111.8">KF2510-4P</text>
<text x="251.2" y="111.8">KF2510-4P</text>
<text x="388.4" y="109.3">KF2510-4P</text>
<text x="27.7" y="118.2">PWM_4</text>
<text x="51.8" y="119.4">MMBT3904</text>
<text x="109" y="118.2">TACH_4</text>
<text x="167.4" y="118.2">PWM_5</text>
<text x="191.5" y="119.4">MMBT3904</text>
<text x="248.7" y="118.2">TACH_5</text>
<text x="304.5" y="115.6">PWM_6</text>
<text x="314.7" y="119.4">4.7K</text>
<text x="328.7" y="116.9">MMBT3904</text>
<text x="364.2" y="119.4">27.4K</text>
<text x="385.8" y="115.6">TACH_6</text>
<text x="37.8" y="122">4.7K</text>
<text x="87.4" y="122">27.4K</text>
<text x="177.5" y="122">4.7K</text>
<text x="227.1" y="122">27.4K</text>
<text x="380.7" y="124.5">10K</text>
<text x="103.9" y="127">10K</text>
<text x="243.6" y="127">10K</text>
<text x="53.1" y="166.2">10uF</text>
<text x="46.7" y="173.8">10K</text>
<text x="53.1" y="168.7">0.1uF</text>
<text x="53.1" y="183.9">EN</text>
<text x="128" y="183.9">PWM_1</text>
<text x="128" y="181.4">TACH_1</text>
<text x="32.8" y="189">0.1uF</text>
<text x="53.1" y="186.5">NTC_1</text>
<text x="53.1" y="189">NTC_2</text>
<text x="53.1" y="191.6">NTC_3</text>
<text x="128" y="191.6">TACH_2</text>
<text x="128" y="186.5">TX</text>
<text x="128" y="189">RX</text>
<text x="219.5" y="190.3">WJ301V-5.0-04P-12-00A</text>
<text x="53.1" y="194.1">NTC_4</text>
<text x="53.1" y="196.6">ONEWIRE_1</text>
<text x="128" y="196.6">PWM_2</text>
<text x="53.1" y="199.2">PWM_6</text>
<text x="53.1" y="201.7">TACH_6</text>
<text x="128" y="201.7">PWM_3</text>
<text x="128" y="199.2">TACH_3</text>
<text x="316" y="201.7">10uF</text>
<text x="328.7" y="201.7">100nF</text>
<text x="369.3" y="201.7">10uF</text>
<text x="382" y="201.7">100nF</text>
<text x="53.1" y="209.3">IO14</text>
<text x="53.1" y="204.3">PWM_5</text>
<text x="53.1" y="206.8">TACH_5</text>
<text x="128" y="206.8">PWM_4</text>
<text x="128" y="204.3">TACH_4</text>
<text x="128" y="209.3">IO4</text>
<text x="394.7" y="206.8">1K</text>
<text x="53.1" y="211.9">IO12</text>
<text x="128" y="211.9">IO0</text>
<text x="128" y="214.4">IO2</text>
<text x="53.1" y="217">IO13</text>
<text x="128" y="217">IO15</text>
<text x="173.7" y="262.7">10K</text>
<text x="148.3" y="266.5">ONEWIRE_1</text>
<text x="229.6" y="266.5">RX</text>
<text x="229.6" y="269">TX</text>
<text x="40.4" y="270.3">10K</text>
<text x="49.3" y="275.4">NTC_4</text>
<text x="106.4" y="270.3">10K</text>
<text x="112.8" y="275.4">NTC_3</text>
<text x="173.7" y="307.1">EN</text>
<text x="225.8" y="307.1">IO0</text>
<text x="40.4" y="316">10K</text>
<text x="106.4" y="316">10K</text>
<text x="49.3" y="321.1">NTC_2</text>
<text x="112.8" y="321.1">NTC_1</text>
<text x="177.5" y="318.6">100nF</text>
<text x="229.6" y="318.6">100nF</text>
</g>
<g font-size="2.3">
<text x="249.8" y="29.5">1</text>
<text x="387" y="29.5">1</text>
<text x="110.1" y="30.8">1</text>
<text x="110.1" y="33.3">2</text>
<text x="110.1" y="35.8">3</text>
<text x="112.4" y="32">1</text>
<text x="112.4" y="34.6">2</text>
<text x="249.8" y="32">2</text>
<text x="249.8" y="34.6">3</text>
<text x="252.1" y="30.8">1</text>
<text x="252.1" y="33.3">2</text>
<text x="252.1" y="35.8">3</text>
<text x="387" y="32">2</text>
<text x="387" y="34.6">3</text>
<text x="389.3" y="30.8">1</text>
<text x="389.3" y="33.3">2</text>
<text x="389.3" y="35.8">3</text>
<text x="110.1" y="38.4">4</text>
<text x="112.4" y="37.1">3</text>
<text x="112.4" y="39.6">4</text>
<text x="249.8" y="37.1">4</text>
<text x="252.1" y="38.4">4</text>
<text x="387" y="37.1">4</text>
<text x="389.3" y="38.4">4</text>
<text x="110.1" y="99.3">1</text>
<text x="110.1" y="101.9">2</text>
<text x="112.4" y="100.6">1</text>
<text x="249.8" y="99.3">1</text>
<text x="249.8" y="101.9">2</text>
<text x="252.1" y="100.6">1</text>
<text x="387" y="96.8">1</text>
<text x="387" y="99.3">2</text>
<text x="387" y="101.9">3</text>
<text x="389.3" y="98.1">1</text>
<text x="389.3" y="100.6">2</text>
<text x="110.1" y="104.4">3</text>
<text x="110.1" y="107">4</text>
<text x="112.4" y="103.1">2</text>
<text x="112.4" y="105.7">3</text>
<text x="249.8" y="104.4">3</text>
<text x="249.8" y="107">4</text>
<text x="252.1" y="103.1">2</text>
<text x="252.1" y="105.7">3</text>
<text x="387" y="104.4">4</text>
<text x="389.3" y="103.1">3</text>
<text x="389.3" y="105.7">4</text>
<text x="112.4" y="108.2">4</text>
<text x="252.1" y="108.2">4</text>
<text x="72" y="179.1">1</text>
<text x="97.8" y="177.8">GND</text>
<text x="104" y="179.1">38</text>
<text x="104" y="176.6">39</text>
<text x="218" y="177.8">1</text>
<text x="220.4" y="179.1">1</text>
<text x="72" y="181.6">2</text>
<text x="72" y="184.2">3</text>
<text x="74.3" y="180.4">GND</text>
<text x="74.3" y="182.9">3V3</text>
<text x="74.3" y="185.4">EN</text>
<text x="97.8" y="180.4">GND</text>
<text x="97.9" y="185.4">IO22</text>
<text x="97.9" y="182.9">IO23</text>
<text x="104" y="184.2">36</text>
<text x="104" y="181.6">37</text>
<text x="218" y="180.4">2</text>
<text x="218" y="182.9">3</text>
<text x="218" y="185.4">4</text>
<text x="220.4" y="181.6">2</text>
<text x="220.4" y="184.2">3</text>
<text x="72" y="186.7">4</text>
<text x="72" y="189.3">5</text>
<text x="72" y="191.8">6</text>
<text x="74.3" y="188">SENSOR_VP</text>
<text x="74.3" y="190.5">SENSOR_VN</text>
<text x="96.8" y="190.5">RXD0</text>
<text x="97" y="188">TXD0</text>
<text x="104" y="191.8">33</text>
<text x="104" y="189.3">34</text>
<text x="104" y="186.7">35</text>
<text x="220.4" y="186.7">4</text>
<text x="337.4" y="186.7">1</text>
<text x="337.4" y="189.3">2</text>
<text x="337.4" y="191.8">3</text>
<text x="339.8" y="188">GND</text>
<text x="339.8" y="190.5">VOUT</text>
<text x="349.3" y="190.5">VOUT</text>
<text x="356.7" y="189.3">4</text>
<text x="72" y="194.3">7</text>
<text x="72" y="196.9">8</text>
<text x="74.3" y="193.1">IO34</text>
<text x="74.3" y="195.6">IO35</text>
<text x="97.9" y="193.1">IO21</text>
<text x="99.6" y="195.6">NC</text>
<text x="104" y="196.9">31</text>
<text x="104" y="194.3">32</text>
<text x="191.4" y="193.1">1</text>
<text x="191.4" y="195.6">2</text>
<text x="193.7" y="194.3">1</text>
<text x="193.7" y="196.9">2</text>
<text x="218" y="196.9">1</text>
<text x="339.8" y="193.1">VIN</text>
<text x="70.7" y="202">10</text>
<text x="72" y="199.4">9</text>
<text x="74.3" y="198.1">IO32</text>
<text x="74.3" y="200.7">IO33</text>
<text x="74.3" y="203.2">IO25</text>
<text x="97.9" y="200.7">IO18</text>
<text x="97.9" y="198.1">IO19</text>
<text x="99.2" y="203.2">IO5</text>
<text x="104" y="202">29</text>
<text x="104" y="199.4">30</text>
<text x="191.4" y="198.1">3</text>
<text x="193.7" y="199.4">3</text>
<text x="218" y="199.4">2</text>
<text x="218" y="202">3</text>
<text x="220.4" y="198.1">1</text>
<text x="220.4" y="200.7">2</text>
<text x="220.4" y="203.2">3</text>
<text x="70.7" y="204.5">11</text>
<text x="70.7" y="207">12</text>
<text x="70.7" y="209.6">13</text>
<text x="74.3" y="205.8">IO26</text>
<text x="74.3" y="208.3">IO27</text>
<text x="97.9" y="208.3">IO16</text>
<text x="97.9" y="205.8">IO17</text>
<text x="104" y="209.6">26</text>
<text x="104" y="207">27</text>
<text x="104" y="204.5">28</text>
<text x="218" y="204.5">4</text>
<text x="220.4" y="205.8">4</text>
<text x="70.7" y="212.1">14</text>
<text x="70.7" y="214.7">15</text>
<text x="74.3" y="210.8">IO14</text>
<text x="74.3" y="213.4">IO12</text>
<text x="74.3" y="215.9">GND</text>
<text x="99.2" y="215.9">IO2</text>
<text x="99.2" y="213.4">IO0</text>
<text x="99.2" y="210.8">IO4</text>
<text x="104" y="214.7">24</text>
<text x="104" y="212.1">25</text>
<text x="70.7" y="217.2">16</text>
<text x="70.7" y="219.7">17</text>
<text x="74.3" y="218.5">IO13</text>
<text x="74.3" y="221">SHD/SD2</text>
<text x="94" y="221">SDI/SD1</text>
<text x="97.9" y="218.5">IO15</text>
<text x="104" y="219.7">22</text>
<text x="104" y="217.2">23</text>
<text x="70.7" y="222.3">18</text>
<text x="70.7" y="224.8">19</text>
<text x="74.3" y="223.5">SWP/SD3</text>
<text x="74.3" y="226.1">SCS/CMD</text>
<text x="92.8" y="223.5">SDO/SD0</text>
<text x="93.1" y="226.1">SCK/CLK</text>
<text x="104" y="224.8">20</text>
<text x="104" y="222.3">21</text>
<text x="190.1" y="264.2">1</text>
<text x="190.1" y="266.7">2</text>
<text x="190.1" y="269.3">3</text>
<text x="192.5" y="265.5">1</text>
<text x="192.5" y="268">2</text>
<text x="241" y="267.7">1</text>
<text x="192.5" y="270.5">3</text>
<text x="241" y="270.3">2</text>
<text x="28.9" y="279.2">1</text>
<text x="28.9" y="276.6">2</text>
<text x="95" y="279.2">1</text>
<text x="95" y="276.6">2</text>
<text x="195.3" y="316">1</text>
<text x="246.1" y="316">1</text>
<text x="28.9" y="322.4">2</text>
<text x="95" y="322.4">2</text>
<text x="195.3" y="318.5">2</text>
<text x="246.1" y="318.5">2</text>
<text x="28.9" y="324.9">1</text>
<text x="95" y="324.9">1</text>
</g>
<g font-size="1.6" fill="#000080">
<text x="219.5" y="194.3">H2</text>
<text x="239.8" y="264.1">H5</text>
<text x="26.4" y="273">H6</text>
<text x="92.5" y="273">H7</text>
<text x="194.1" y="312.4">H4</text>
<text x="244.9" y="312.4">H3</text>
<text x="26.4" y="318.7">H9</text>
<text x="92.5" y="318.7">H10</text>
</g>
</svg>
